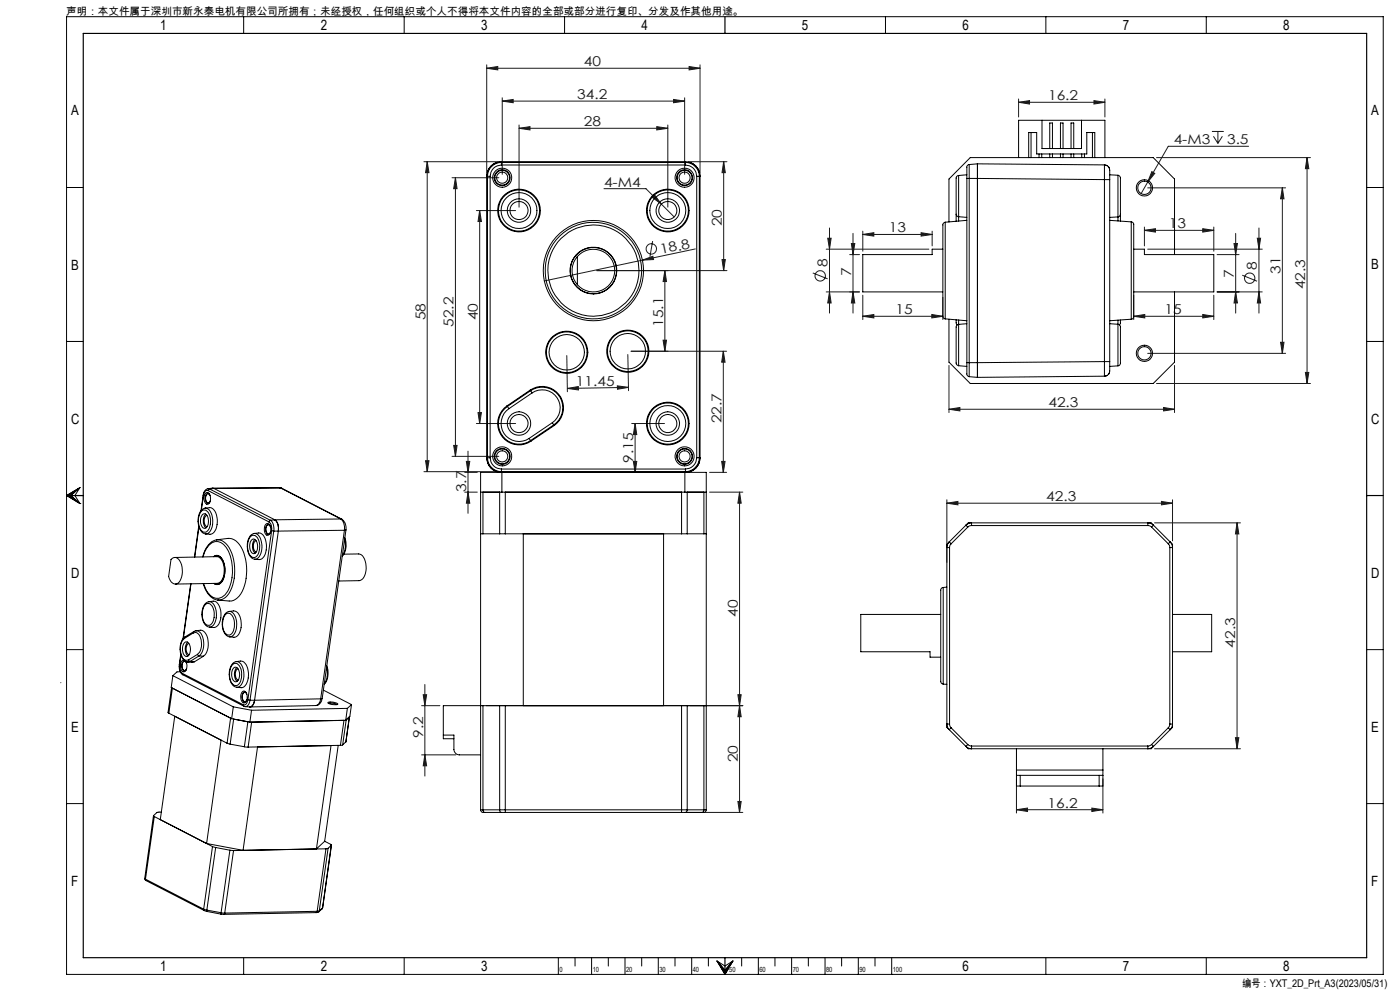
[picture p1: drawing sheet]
<svg xmlns="http://www.w3.org/2000/svg" width="420mm" height="297mm" viewBox="0 0 420 297" stroke-linecap="round" stroke-linejoin="round" font-family="sans-serif">
<g fill="none" stroke="#191924" stroke-width=".3">
<path d="M146 19.4v32.5M206.7 19.9l3.3 .6-3.3 .5zM210 19.4v32.5M146 20.5l3.3-.6v1.1zM146 20.5h64M150.7 30.3l3.3-.5v1zM150.7 29.3v22.9M150.7 30.3h54.7M155.7 38.4l3.3-.4v.9zM155.7 37.5v24.6M155.7 38.4h44.6M197 38l3.3 .4-3.3 .5z"/>
<path d="M200.3 37.5v24.6M202.1 29.8l3.3 .5-3.3 .5zM205.4 29.3v22.9M305.6 30.7l3.3-.5v1zM305.6 29.7v5.4M305.6 30.7h25.9M328.2 30.2l3.3 .5-3.3 .5zM331.5 29.7v5.4M363.6 39.4h3.5M365.4 39.4v3.6M127.2 48.5h22.2M128.2 48.5l.5 3.2h-1z"/>
<path d="M128.2 48.5v92.9M135.6 53.3h14M136.6 53.3l.5 3.2h-1zM136.6 53.3v83.5M181.2 56.5h12.6l8.4 8.5M195.7 59.2l.7-.7 2 2.7zM206.6 48.5h11.5M217.1 48.5l.5 3.2h-1zM217.1 48.5v32.6M344.3 54.6l-2 3.4M344.3 56.3h41.4M345.5 51.4l.9 .6-2.1 2.6z"/>
<path d="M347 47.2h46.1M364 40.8l1.4 2.2M366.7 40.8l-1.3 2.2M374.6 43.8h-24.1l-6.2 10.8M384.7 56.3l.5 3.3h-1zM384.7 56.3v49.6M392.1 47.2l.5 3.3h-1zM392.1 47.2v67.7M142.9 63.1h11.8M143.9 63.1l.5 3.3h-1zM143.9 63.1v63.8M192.7 78l3.2-1.2 .2 1z"/>
<path d="M192.7 78l-29.4 6.2M195.8 72.2l-.8 4.7M208.6 74.6l-15.9 3.4M216.6 77.8h1l-.5 3.3zM247.9 74.7h30.8M248.3 71.4h1l-.5 3.3zM248.8 68.3v25.5M254.9 76.3h2.9M255.4 73h1l-.5 3.3zM255.9 70v23.8M258.8 70.3l3.3-.6v1.1zM258.8 69.3v6"/>
<path d="M258.8 70.3h20.8M276.3 69.7l3.3 .6-3.3 .5zM279.6 69.3v4.4M343.3 69l3.3-.5v1.1zM343.3 68v5.7M343.3 69h20.8M344.3 74.7h34.4M360.8 68.5l3.3 .5-3.3 .6zM364.1 68v7.3M365.1 76.3h6.6M370.2 73h1l-.5 3.3zM370.7 70v23.8"/>
<path d="M377.2 71.4h1l-.5 3.3zM377.7 68.3v25.5M199.5 81.1v24.2M199.5 81.1l.5 3.3h-1.1zM218.1 81.1h-39.1M243.8 81.8l4.5 1.8M247.9 87.5h9.9M248.8 87.5l.5 3.3h-1zM255.9 87.5l.5 3.3h-1zM258.8 94.8l3.3-.5v1zM258.8 94.8h24.1M258.8 88.5v7.3"/>
<path d="M279.5 94.3l3.4 .5-3.4 .5zM282.9 89.1v6.7M340.1 94.8l3.3-.5v1zM340.1 88.5v7.3M340.1 94.8h24M360.8 94.3l3.3 .5-3.3 .5zM364.1 88.5v7.3M365.1 87.5h13.6M370.7 87.5l.5 3.3h-1zM372.7 82.5l4.4 1.8M377.7 87.5l.5 3.3h-1zM170 106.6l.2 10.8"/>
<path d="M170.2 116.4l3.3-.6v1.1zM185.2 115.6l3.3 .5-3.3 .6zM188.3 106.3l.3 10.8M188.5 116.1l-18.3 .3M198.9 101.9h1.1l-.5 3.4zM217 105.3l.5 3.2h-1zM217 105.3v36.3M218 105.3h-28.7M284.7 109.5v14.1M344.3 105.9h41.4M347 114.9h46.1M352.4 109.5v14.1"/>
<path d="M384.2 102.6h1l-.5 3.3zM391.6 111.6h1l-.5 3.3zM127.7 138.1h1l-.5 3.3zM135.6 136.8h14M136.1 133.5h1l-.5 3.3zM139.9 138.3h1l-.5 3.3zM140.4 135.2v18.6M142.9 126.9h11.8M143.4 123.6h1l-.5 3.3zM189.5 126.9h9.9M190 138.3h1l-.5 3.3zM190.5 126.9v14.7"/>
<path d="M190.5 126.9l.5 3.3h-1zM216.5 138.3h1l-.5 3.3zM284.7 122.7l3.3-.6v1.1zM284.7 122.7h67.7M349.1 122.1l3.3 .6-3.3 .5zM127.2 141.4h22.2M139.4 141.6h3.8M139.4 147.5h3.8M140.4 147.5l.5 3.3h-1zM212.9 147.5h9.9M212.9 141.6h5.1M221.9 147.5l.5 3.3h-1z"/>
<path d="M221.9 147.5v96M284.1 150.8l3.3-.5v1zM284.1 149.8v18.7M284.1 150.8h67.7M346.4 156.7h25.7M348.4 150.3l3.4 .5-3.4 .5zM351.8 149.8v12.3M371.1 156.7v67.7M371.1 156.7l.6 3.3h-1.1zM126.5 211.5h5.5M127 208.2h1l-.5 3.3zM127.5 205.1v27.5"/>
<path d="M145.9 211.5h76.9M221.4 208.2h1l-.5 3.3zM221.9 211.5l.5 3.3h-1zM126.5 226.2h10.3M127.5 226.2l.5 3.3h-1zM304.9 233.4v10.3M330.9 233.4v10.3M346.4 224.4h25.7M370.6 221.1h1.1l-.6 3.3zM205.5 243.5h17.3M221.4 240.2h1l-.5 3.3zM304.9 242.7l3.4-.5v1z"/>
<path d="M304.9 242.7h26M327.6 242.2l3.3 .5-3.3 .5z"/>
<circle cx="195.4" cy="74.6" r="1.56"/>
<circle cx="246.1" cy="82.7" r="1.56"/>
<circle cx="374.9" cy="83.4" r="1.56"/>
</g>
<g fill="none" stroke="#000" stroke-width=".3">
<path d="M20 5h395v287h-395zM73.1 5v5M121.2 5v5M169.4 5v5M265.6 5v5M313.8 5v5M361.9 5v5M20 56.2h5M410 56.2h5M20 102.3h5M410 102.3h5M20 148.5h5"/>
<path d="M20 148.5l4 2.4M20.1 148.5l-.1 .1M20.2 148.4l.1 .1M20.5 148.2l.2 .3M20.5 148.5l-.2 .2M20.7 148.1l.5 .4M21 148.5l-.4 .4M21 147.9l.5 .4M21.2 148.5l2.8 2.4M21.3 147.7l.4 .4M21.3 148.6l-.4 .4M21.6 147.6l.3 .3"/>
<path d="M21.6 148.8l-.4 .4M21.8 149l-.4 .4M21.9 147.4l.3 .3M22 149.2l-.3 .4M22.2 147.2l.2 .3M22.3 149.4l-.3 .3M22.4 147l.2 .3M22.5 149.6l-.2 .3M22.7 146.9l.2 .2M22.8 149.9l-.3 .2M23 146.7l.1 .2M23 150.1l-.2 .1"/>
<path d="M23.2 150.3l-.1 .1M23.3 146.5l.1 .1M23.5 150.5l-.1 .1M23.6 146.4h.1M23.7 150.7h.1M23.8 146.2h.1M24 150.9h.1M24 146.1l-1.5 2.4 1.5 2.4M24 146.1l-2.8 2.4M24 146.1l-4 2.4M20 194.7h5M410 194.7h5"/>
<path d="M20 240.8h5M410 240.8h5M73.1 287v5M121.2 287v5M167.5 287v5M172.5 287v2.5M177.5 287v5M182.5 287v2.5M187.5 287v5M192.5 287v2.5M197.5 287v5M202.5 287v2.5"/>
<path d="M207.5 287v5M212.5 287v2.5M215.1 288l2.4 4 2.4-4M215.1 288l2.4 1.5 2.4-1.5M215.1 288l2.4 2.8 2.4-2.8M215.3 288.3h.1M215.5 288.5l-.1 .1M215.7 288.7l-.1 .2M215.9 289l-.1 .1M216.1 289.2l-.2 .2M216.4 289.5l-.3 .2M216.6 289.7l-.3 .3"/>
<path d="M216.8 289.9l-.4 .4M217 290.2l-.4 .3M217.2 290.4l-.4 .4M217.4 290.7l-.4 .4M217.5 291l-.4 .4M217.5 291.4l-.2 .2M217.5 291.9h.1M217.5 291.8l.1 .1M217.5 291.4l.2 .2M217.5 290.9l.4 .4M217.6 290.6l.5 .4M217.8 290.4l.4 .4"/>
<path d="M218.1 290.1l.3 .4M218.3 289.9l.3 .3M218.5 289.7l.1 .1M218.7 289.4l.1 .2M218.9 289.2l.2 .2M219.1 288.9l.2 .2M219.3 288.7l.1 .1M219.5 288.5h.1M219.7 288.2v.1M222.5 287v2.5M227.5 287v5M232.5 287v2.5"/>
<path d="M237.5 287v5M242.5 287v2.5M247.5 287v5M252.5 287v2.5M257.5 287v5M262.5 287v2.5M267.5 287v5M313.8 287v5M361.9 287v5"/>
</g>
<path d="M25 10h385v277h-385zM217.5 5v5M20 148.5h5M410 148.5h5M217.5 287v5" fill="none" stroke="#000" stroke-width=".35"/>
<path d="M18.2 204.6h.1" fill="none" stroke="#00f" stroke-width=".3"/>
<g fill="#191924">
<path d="M192.7 78l3.2-1.2 .2 1z"/>
<path d="M328.2 30.2l3.3 .5-3.3 .5zM305.6 30.7l3.3-.5v1zM349.1 122.1l3.3 .6-3.3 .5zM284.7 122.7l3.3-.6v1.1z"/>
<path d="M360.8 68.5l3.3 .5-3.3 .6zM343.3 69l3.3-.5v1.1zM360.8 94.3l3.3 .5-3.3 .5zM340.1 94.8l3.3-.5v1z"/>
<path d="M206.7 19.9l3.3 .6-3.3 .5zM146 20.5l3.3-.6v1.1z"/>
<path d="M196.4 58.5l-.7 .7 2.7 2zM345.5 51.4l-1.2 3.2 2.1-2.6z"/>
<path d="M304.9 242.7l3.4-.5v1zM327.6 242.2l3.3 .5-3.3 .5z"/>
<path d="M348.4 150.3l3.4 .5-3.4 .5zM284.1 150.8l3.3-.5v1z"/>
<path d="M185.2 115.6l3.3 .5-3.3 .6zM170.2 116.4l3.3-.6v1.1z"/>
<path d="M128.2 48.5l.5 3.2h-1zM127.7 138.1h1l-.5 3.3zM217.1 48.5l.5 3.2h-1zM216.6 77.8h1l-.5 3.3z"/>
<path d="M248.8 87.5l.5 3.3h-1zM248.3 71.4h1l-.5 3.3z"/>
<path d="M255.4 73h1l-.5 3.3zM255.9 87.5l.5 3.3h-1zM392.1 47.2l.5 3.3h-1zM391.6 111.6h1l-.5 3.3zM384.7 56.3l.5 3.3h-1zM384.2 102.6h1l-.5 3.3zM377.2 71.4h1l-.5 3.3zM377.7 87.5l.5 3.3h-1zM370.2 73h1l-.5 3.3zM370.7 87.5l.5 3.3h-1z"/>
<path d="M136.6 53.3l.5 3.2h-1zM136.1 133.5h1l-.5 3.3zM143.9 63.1l.5 3.3h-1zM143.4 123.6h1l-.5 3.3z"/>
<path d="M139.9 138.3h1l-.5 3.3zM140.4 147.5l.5 3.3h-1zM221.9 211.5l.5 3.3h-1zM221.4 240.2h1l-.5 3.3zM190.5 126.9l.5 3.3h-1zM190 138.3h1l-.5 3.3zM221.9 147.5l.5 3.3h-1zM221.4 208.2h1l-.5 3.3z"/>
<path d="M217 105.3l.5 3.2h-1zM216.5 138.3h1l-.5 3.3z"/>
<path d="M199.5 81.1l.5 3.3h-1.1zM198.9 101.9h1.1l-.5 3.4zM127 208.2h1l-.5 3.3zM127.5 226.2l.5 3.3h-1z"/>
<path d="M371.1 156.7l.6 3.3h-1.1zM370.6 221.1h1.1l-.6 3.3z"/>
<path d="M258.8 94.8l3.3-.5v1zM279.5 94.3l3.4 .5-3.4 .5zM258.8 70.3l3.3-.6v1.1zM276.3 69.7l3.3 .6-3.3 .5z"/>
<path d="M150.7 30.3l3.3-.5v1zM202.1 29.8l3.3 .5-3.3 .5zM155.7 38.4l3.3-.4v.9zM197 38l3.3 .4-3.3 .5z"/>
</g>
<g fill="none" stroke="#000" stroke-width=".3">
<path d="M309.3 39.7v7.5M312.6 36.1v8.4h11.8v-8.4M327.7 39.7v7.5M146 52.8h.2M146 52.8v84.4M146.2 52.8h.8M146.2 52.8v84.4M147 52.8v84.4M150.4 49.5a3.4 3.4 0 0 0-3.4 3.3M150.4 48.7v.8M150.4 48.7a4.2 4.2 0 0 0-4.2 4.1M150.4 48.5a4.4 4.4 0 0 0-4.4 4.3"/>
<path d="M150.4 49.5h55.2M150.4 48.7h55.2M150.4 48.5v.2M150.4 48.5h55.2M205.6 49.5a3.4 3.4 0 0 1 3.4 3.3M205.6 48.7v.8M205.6 48.7a4.2 4.2 0 0 1 4.2 4.1M205.6 48.5a4.3 4.3 0 0 1 4.4 4.3M205.6 48.5v.2M206.5 48.6a4.2 4.2 0 0 1 3.5 4.2M209 52.8h.8M209 52.8v84.4"/>
<path d="M209.8 52.8v84.4M209.8 52.8h.2M210 52.8v84.4M287.6 52.6l-.4 .1a1.43 1.43 0 0 0-.4 1.6v9a1.43 1.43 0 0 0 .4 1.5l.4 .1M287.6 52.6v12.3M290.1 53.5h.7M290.1 52.4l-2.5 .2M290.1 53.5v55.2M290.8 49.3v4.2M290.8 49.3h-.2a1.3 1.3 0 0 0-.5 1.8v2.4M290.8 53.5h2.4M290.8 53.5v55.2"/>
<path d="M293.2 49.1v4.4M293.2 49.1l-2.4 .2M293.2 53.5v55.2M293.2 53.5l38.1 .3M293.2 49.1l38.1 .3M305.6 47.2v-11.1h25.9v11.1M308.6 47.2v-7.5h2.4v6.4h15v-6.4h2.4v7.5M311.7 46.1v1.1M312.5 46.1v1.1M314.9 44.5v-7.6h.8v7.6M314.9 46.1v1.1M315.7 46.1v1.1"/>
<path d="M318.1 44.5v-7.6h.8v7.6M318.1 46.1v1.1M318.9 46.1v1.1M321.3 44.5v-7.6h.8v7.6M321.3 46.1v1.1M322.1 46.1v1.1M324.5 46.1v1.1M325.3 46.1v1.1M331.3 49.5a1.45 1.45 0 0 1 1.5 .9M331.3 49.4v4.4M331.3 53.8h1.6M331.3 49.4l.9 .3"/>
<path d="M331.3 53.8v54.6M332.5 50l.4 1v2.8M332.9 52.4l2.5 .1M332.9 53.8v54.6M335.4 52.5l.4 .2a1.43 1.43 0 0 1 .3 1.5v9.1a1.43 1.43 0 0 1-.3 1.5l-.4 .2M335.4 52.5v12.5M173.2 76.9a6.4 6.4 0 0 1 9.3-.4 6.4 6.4 0 0 1 0 9.2 6.4 6.4 0 0 1-9.3-.4M173.2 76.9a6.4 6.4 0 0 0 0 8.4M173.2 76.9v8.4M282.9 74.7h-3.3v1.6h-20.8v11.2h24.1M283.6 66.6l-.7 .7v27.6l.3 .5 .4 .2M283.6 66.6v29"/>
<path d="M284.7 66.5v-12.8l6.4-6.5h54.9l6.4 6.5v22.6M286.8 64.3v2M287.6 64.9v1.3M287.6 64.9l2.5 .3M290.1 66l-6.5 .6M332.9 66l6.5 .5M335.4 65v1.2M335.4 65l-2.5 .2M336.1 64.3v2M339.4 66.5h.1a.82 .82 0 0 1 .6 1v27a.87 .87 0 0 1-.7 1.2M339.4 66.5v29.2M340.1 74.7h3.2v1.6h20.8v11.2h-24"/>
<path d="M283.6 95.6l6.5 .5M286.8 95.8v1.1l.4 .5M287.6 97.2l-.5 .3-.3 .4v11l.4 .5 .4 .2M287.6 97.2v12.4M287.6 95.9v1.3M290.1 97l-2.5 .2M332.9 97l2.5 .2M335.4 97.2l.4 .1 .3 .5v10.1a1.34 1.34 0 0 1-.4 1.7h-.3M335.4 97.2v12.4M335.4 96v1.2M336.1 95.9v1l-.3 .5M339.4 95.7l-6.5 .4"/>
<path d="M352.4 87.5v21l-6.4 6.4h-54.9l-6.4-6.4v-12.8M159.1 116.9a6.4 6.4 0 0 1 8.9 1.7 6.4 6.4 0 0 1-1.7 8.9M159.1 116.9l.1 .2M159.1 116.9l-7 4.7M159.2 117.1l.4 .7M159.2 117.1a6.2 6.2 0 0 1 8.6 1.6 6.2 6.2 0 0 1-1.7 8.6M159.2 117.1l-7 4.7M159.6 117.8a5.4 5.4 0 0 1 7.5 1.4 5.4 5.4 0 0 1-1.4 7.5M159.6 117.8l-6.9 4.7M287.6 109.6l2.5 .2M290.1 108.7v2.4a1.26 1.26 0 0 0 .7 1.8M290.1 108.7h.7"/>
<path d="M290.8 108.7v4.2M290.8 108.7h2.4M290.8 112.9l2.4 .2M293.2 108.7v4.4M331.3 108.4h1.6M331.3 108.4v4.3M331.3 108.4l-38.1 .3M331.3 112.7h.1M331.3 112.7l-38.1 .4M332.2 112.5l-.9 .2M332.8 111.7a1.45 1.45 0 0 1-1.5 1M332.9 108.4v2.8l-.4 1"/>
<path d="M335.4 109.6l-2.5 .2M146 137.2a4.4 4.4 0 0 0 4.4 4.4v-.2M146 137.2a4.3 4.3 0 0 0 2.9 4.1M146 137.2h.2M146.2 137.2h.8M146.2 137.2a4.2 4.2 0 0 0 4.2 4.2M147 137.2a3.4 3.4 0 0 0 3.4 3.4M152.1 121.6a6.4 6.4 0 0 0-1.7 8.9 6.4 6.4 0 0 0 8.9 1.7M152.1 121.6l.1 .2M152.2 121.8l.5 .7M152.2 121.8a6.2 6.2 0 0 0-1.6 8.6 6.2 6.2 0 0 0 8.6 1.6M152.7 122.5a5.4 5.4 0 0 0-1.5 7.5 5.4 5.4 0 0 0 7.5 1.4"/>
<path d="M158.7 131.4l.5 .6M159.2 132l.1 .2M165.7 126.7l.4 .6M165.7 126.7l-7 4.7M166.1 127.3l-6.9 4.7M166.1 127.3l.2 .2M166.3 127.5l-7 4.7M209 137.2a3.4 3.4 0 0 1-3.4 3.4M209 137.2h.8M209.8 137.2a4.2 4.2 0 0 1-4.2 4.2M209.8 137.2h.2M210 137.2a4.3 4.3 0 0 1-4.4 4.4v-.2"/>
<path d="M210 137.2a4.2 4.2 0 0 1-2.9 4.1M59.6 157.7l-1.3 9.2M59.7 157.9l-1.3 9M60.4 153a1.65 1.65 0 0 1 1.7-.7 1.65 1.65 0 0 1 1.2 1.4 5.5 5.5 0 0 1-.8 6.1 2.05 2.05 0 0 1-2.8-1.8 5.8 5.8 0 0 1 .7-5zM60.4 153.2l.7-.4a2.34 2.34 0 0 1 2 2.3 3.6 3.6 0 0 1-1.5 4.4 2.27 2.27 0 0 1-2-2.3 4.8 4.8 0 0 1 .8-4zM60.7 154.2a1.03 1.03 0 0 1 1.7 .8 2.65 2.65 0 0 1-.9 3.4 2.4 2.4 0 0 1-1.2-3.5zM61 148.4v.1M61 148.4l-.7 4.7M61 148.5l-.6 4.5M61.6 152.3h-.1a2.28 2.28 0 0 1 2.6 .4 5.8 5.8 0 0 1-.2 7.1 2.67 2.67 0 0 1-2.2 .2M61.7 154.1a3.1 3.1 0 0 0 .1 4.1M61.8 147.7a.97 .97 0 0 1 1.3 1.1v1.4a.89 .89 0 0 1-.9 1 .89 .89 0 0 1-.9-1l-.1-1.4z"/>
<path d="M62.1 154.4a2.08 2.08 0 0 0 0 3.4M62.4 146.5l-.9 .6-.5 1.3M62.4 146.5h.5M62.4 147h-.4l-.4 .2-.6 1.3M62.4 147l18.3 9.4M62.9 146.5l-.5 .5M62.9 148.1a.78 .78 0 0 0-1-.1 .78 .78 0 0 0-.3 .9l.1 1a.83 .83 0 0 0 1 .8l.2-.1M62.9 146.5l18.2 9.4M63 148.6v-.1a.58 .58 0 0 0-.8-.4 1.73 1.73 0 0 0 .3 2.6l.6-.6M64.2 146.4l-1.8 .1M64.2 146.4l-1.3 .1M64.2 146.4l18.2 9.4"/>
<path d="M76.3 159.9a4 4 0 0 0-2 4.8 3 3 0 0 0 2.1 2.9M76.3 159.9a2.54 2.54 0 0 1 2.6 .4 5.9 5.9 0 0 1-.3 7.2l-.8 .2-1.4-.1M76.3 159.9a2.83 2.83 0 0 1 2.2 3.1 4.6 4.6 0 0 1-1.5 4.5l-.6 .1M79.9 157a.94 .94 0 0 1 .9 .1 .94 .94 0 0 1 .4 1l-.1 1.4a.87 .87 0 0 1-.8 .9 .87 .87 0 0 1-.9-.9l-.1-1.5zM80.7 156.4l.7 1 .1 1.6M81 157.4a.78 .78 0 0 0-1 0 .78 .78 0 0 0-.3 .9l.2 1.3a.63 .63 0 0 0 .9 .5l.2-.2M81.1 155.9a3.3 3.3 0 0 1 1 3.3M81.1 155.9l-.4 .5M81.1 157.9l-.2-.4a.52 .52 0 0 0-.9 0 1.69 1.69 0 0 0 .6 2.6l.5-.7M81.5 159l.6 .2M81.5 159l-7.1 50.7M82.1 159.2h1.4"/>
<path d="M82.1 159.2l-7.1 50.7M82.4 155.8a3.4 3.4 0 0 1 1.1 3.4M82.4 155.8l1 1.3 .1 2.1M82.4 155.8l-1.3 .1M83.5 159.2l-7.1 50.7M83.7 146.2l.8 .1M83.8 146.2l-20 .1M83.8 146.2l.4 .1M84.2 146.3h.3M84.2 146.3l-20 .1M84.2 146.3l18 9.2M84.5 146.3l18.1 9.3"/>
<path d="M102.2 155.5a3.5 3.5 0 0 1 1.1 3.4M102.2 155.5l.4 .1M102.2 155.5l-19.8 .3M102.6 155.6a3.1 3.1 0 0 1 1.2 3.2M103.3 158.9l-19.8 .3M103.3 158.9l-7.1 50.5M103.8 158.8l-.5 .1M103.8 158.8l-7.1 50.5M144.2 160h.7M144.2 147.5h67.7M144.9 147.5v12.5M144.9 160h5"/>
<path d="M149.9 160h1.7M149.9 147.5v12.5M150.4 140.6v.8M150.4 140.6h55.2M150.4 141.4h55.2M150.6 141.6v5.9M151.6 147.5v12.5M151.6 160h52.9M157 160v51.5M199.1 160v51.5M204.5 160h1.7M204.5 147.5v12.5"/>
<path d="M205.5 141.6v5.9M205.6 140.6v.8M206.2 147.5v12.5M206.2 160h5M211.2 160h.7M211.2 147.5v12.5M290.3 158l-5 5M290.5 156.7h54.8l6.5 6.4v54.9l-6.5 6.4h-54.8l-6.4-6.4v-54.9zM291.5 157.5l-1.2 .5M291.5 157.5v-.7a1.35 1.35 0 0 0-1.7 .7l.5 .5M291.5 157.5h52.8M344.3 157.5l1.2 .5"/>
<path d="M344.3 157.5v-.7a1.3 1.3 0 0 1 1.6 .7l-.4 .5M345.5 158l5 5M51.3 167.7a1.64 1.64 0 0 1 1.8-.5 1.64 1.64 0 0 1 1.1 1.4 5.8 5.8 0 0 1-.8 6.2 1.74 1.74 0 0 1-2.6-1.4l-.2-.6zM52.5 167.1l12.5-.3a3.1 3.1 0 0 1 2.2 3.3 4.3 4.3 0 0 1-1.8 4.7l-12.8 .2M57.2 175l-2.3 16.5M57.3 175l-2.3 16.3M60.9 166.9a5.9 5.9 0 0 1 3.6-4.6 4.2 4.2 0 0 1 4 2.9 13.2 13.2 0 0 1-1 13.1 3.3 3.3 0 0 1-5.5-1.2l-.9-2.2M61 174.9a6.1 6.1 0 0 0 4.4 4.9M64.1 166.8a1.93 1.93 0 0 1 2.9 1.5 6.1 6.1 0 0 1-1.2 6.8 1.42 1.42 0 0 1-1.6-.3M64.1 166.8a1.85 1.85 0 0 1 2.8 1.3 6.4 6.4 0 0 1-.8 6.6 1.33 1.33 0 0 1-1.8 .1M64.9 161.8a5.9 5.9 0 0 0-4.1 5.1M64.9 161.8h.1"/>
<path d="M65 161.8l3.4-.4a4.7 4.7 0 0 1 4.3 3.3 14.9 14.9 0 0 1-.9 13.9 3.4 3.4 0 0 1-3 1.5l-3.4-.3M65 161.8a4.4 4.4 0 0 1 4.1 3.1 14.2 14.2 0 0 1-.9 13.6 3.5 3.5 0 0 1-2.8 1.3M65 166.5h.4M65.2 175.2h.3M65.4 179.8h.1M75.1 160.8l.7-.4a2.26 2.26 0 0 1 2 2.3 3.6 3.6 0 0 1-1.5 4.4 2.27 2.27 0 0 1-1.9-2.3 4.8 4.8 0 0 1 .7-4zM75.5 161.8a1.01 1.01 0 0 1 1.6 .8 2.65 2.65 0 0 1-.9 3.3 2.24 2.24 0 0 1-1.2-2.9zM76.5 161.7a3.1 3.1 0 0 0 .1 4.1M76.8 162a2.11 2.11 0 0 0 .1 3.4M103.2 166.1l4.4-.1a3.3 3.3 0 0 1 2.2 3.6 4.2 4.2 0 0 1-1.7 4.4l-6.5 .1M103.4 161.5a6 6 0 0 1-.7 5.1M103.4 161.2a5.4 5.4 0 0 1-.7 5.5"/>
<path d="M283 176.1l-.5 .1-.3 .5v27.3a.84 .84 0 0 0 .8 1M283 176.1v28.9M284.1 176l-1.1 .1M284.9 164.1v52.9M285.3 163l-.4-.4a.71 .71 0 0 0-.7 .8l-.1 .7h.8M285.3 163l-.4 1.1M350.5 163l.4 1.1M350.5 163l.5-.6 .6 1 .2 .7h-.9M350.9 164.1v52.9M53.8 199.1a3.1 3.1 0 0 0 1.1 3.1M53.8 199.1l.1 .1M53.9 199.2l.1 1.6 .7 1"/>
<path d="M54.2 196.1l-.4 3M54.3 196.3l-.4 2.9M55.1 197.8a2.13 2.13 0 0 0-.2 3.5 1.07 1.07 0 0 0 1.2-1.3l-.1-1-.3-.8M55.3 191.3a4.7 4.7 0 0 0 .2 6.5h1.1M55.4 192.6a.98 .98 0 0 1 1-.1 .98 .98 0 0 1 .5 .9 2.7 2.7 0 0 1-.8 3.3 2.17 2.17 0 0 1-1.3-2.9zM55.5 190.9a5.1 5.1 0 0 0 0 7.2l.8 .3M55.6 198.2l-.3-.1a1.77 1.77 0 0 0 .1 3l.4-.3M56 198.8v-.1a.6 .6 0 0 0-.9-.4 1.8 1.8 0 0 0 .3 2.7l.6-.7M56.3 192.5a3.1 3.1 0 0 0 .1 4.1M56.6 197.8l.4 .4M56.7 192.9a2.1 2.1 0 0 0 0 3.3M57 198.2l-.7 .2"/>
<path d="M57 198.2l1.3 .1M58 189.7a1.47 1.47 0 0 1 2 1 4.8 4.8 0 0 1-.7 5.4M58 189.7l-2.7 1.6M58.2 189.3l-.2 .4M58.2 189.3l-2.7 1.6-.2 .4M58.3 198.3l-2 .1M58.7 189.1l-.5 .2M58.8 189.1h.1M58.8 189.1a2.27 2.27 0 0 1 2.3 .1 5.7 5.7 0 0 1-.1 7.5M58.8 189.1a2.44 2.44 0 0 1 2.2 2.6 5 5 0 0 1-1.3 4.9M59.3 196.1l.4 .5M59.3 196.1l-2.7 1.7"/>
<path d="M59.7 196.6l1.3 .1M59.7 196.6l-2.7 1.6M61 196.7l-2.7 1.6M61.6 181.3l.7-.5a2.35 2.35 0 0 1 1.9 2.4 3.5 3.5 0 0 1-1.5 4.2 2.27 2.27 0 0 1-2-2.3 4.8 4.8 0 0 1 .9-3.8zM62.6 180.3a3.8 3.8 0 0 0-2 4.6 3.2 3.2 0 0 0 2.2 3.1M62.6 180.3h.1M62.7 180.3a2.28 2.28 0 0 1 2.5 .5 5.8 5.8 0 0 1-.2 7 2.62 2.62 0 0 1-2.2 .2M62.7 180.3a2.98 2.98 0 0 1 2.2 3.4 4 4 0 0 1-1.7 4.2l-.4 .1M67.6 183.9a1.58 1.58 0 0 1 1.5-.6 1.58 1.58 0 0 1 1.3 1.1 5.8 5.8 0 0 1-.5 6.1 1.75 1.75 0 0 1-2.8-1.2 5.6 5.6 0 0 1 .5-5.4zM67.6 184.2l.7-.4a2.35 2.35 0 0 1 2 2.3 3.6 3.6 0 0 1-1.5 4.3 2.77 2.77 0 0 1-2.1-3 4.4 4.4 0 0 1 .9-3.2zM68.8 183.3a2.39 2.39 0 0 1 2.5 .4 5.8 5.8 0 0 1-.3 7 2.47 2.47 0 0 1-2.1 .1M69.7 199.2l.7-.4a2.34 2.34 0 0 1 2 2.3 3.6 3.6 0 0 1-1.5 4.4 2.78 2.78 0 0 1-2-3 4.4 4.4 0 0 1 .8-3.3z"/>
<path d="M70.9 198.3a3.9 3.9 0 0 0-2 4.8 3 3 0 0 0 2.1 2.9M70.9 198.3a2.31 2.31 0 0 1 2.5 .4 5.8 5.8 0 0 1-.2 7.1 2.53 2.53 0 0 1-2.2 .2M70.9 198.3a2.75 2.75 0 0 1 2.2 3.1 4.6 4.6 0 0 1-1.5 4.5l-.6 .1M98 199.9a5.9 5.9 0 0 1-.7 5.1M98 199.6a5.7 5.7 0 0 1-.7 5.5M282.2 184.1h-24v11.2h20.8v1.7h3.2M351.8 184.1h11.7v11.2h-11.7M50.7 213.7l17.4 9M51.5 206.1l-1.1 7.4 .3 .2M51.7 206.2l-1 7.5M51.9 202.5l-.5 3.6 18.1 9.3M51.9 202.5l18.1 9.3"/>
<path d="M52.4 214.7l-4.3 30.9M54.1 201.3l-1 .1-1.2 1.1M54.7 201.8l.2 .4M54.7 201.8l18.3 9.4M54.9 202.2l18.2 9.4M69.2 215.2l-1.1 7.5M69.5 215.4l5.5 1M70 211.8l-.5 3.6M70 211.8l5.5 1.1M70.1 200.2a.98 .98 0 0 1 1.1-.1 .98 .98 0 0 1 .5 .9 2.7 2.7 0 0 1-.9 3.3 2.17 2.17 0 0 1-1.3-2.9zM71 200.1a3.1 3.1 0 0 0 .2 4.1M71.4 200.4a2.1 2.1 0 0 0 .1 3.4"/>
<path d="M72.8 207.3a.96 .96 0 0 1 1.3 1v1.4a.89 .89 0 0 1-.9 1 .89 .89 0 0 1-.9-1l-.1-1.4zM73 211.2l.1 .4M73.1 211.6l.5 .2M73.9 207.6l-.2-.2a1.1 1.1 0 0 0-1.1 1.5l.2 .9a.63 .63 0 0 0 .9 .5l.2-.2M74 208.1l-.2-.4a.52 .52 0 0 0-.8 .1 1.71 1.71 0 0 0 .5 2.5l.6-.6M74.4 209.7l-.4 1a.82 .82 0 0 1-1 .5M74.4 209.7l.6 .2M75 211.9h.1M75 209.9l-.4 1.2-1 .7M75 209.9h1.4M75.5 212.9l-.5 3.5M76.4 209.9l-.3 1-.7 .8-1.8 .1"/>
<path d="M76.4 209.9a1.84 1.84 0 0 1-1.4 1.9M94.9 211.4l-19.9 .5M96.2 209.4a2 2 0 0 1-1.3 2M96.2 209.4l-19.8 .5M96.7 209.3a2.24 2.24 0 0 1-1.8 2.2M96.7 209.3l-.5 .1M97 206.8l8.4 4.4M98.5 210.5a3.2 3.2 0 0 1 2.8 .6l-.2 .1a3.5 3.5 0 0 1-2.7-.6zM98.6 210.9v-.1a3.4 3.4 0 0 1 2.4 .4M103.7 215.9l-28.7 .5M104.2 212.3l-28.7 .6M104.2 212.3l-.5 3.6"/>
<path d="M104.8 214.8l-.9 1-1.1 7.4M104.8 214.8l-1 7.6M105.4 211.2l-1.2 1.1M105.4 211.2l-.4 3.5-1.3 1.2M144.9 211.5h-11.9v8.8M144.9 211.5h5M144.9 211.5v31.2M149.9 211.5h1.7M149.9 211.5v31.2M151.6 211.5v31.2M151.6 211.5h52.9M204.5 211.5h1.7"/>
<path d="M204.5 211.5v31.2M206.2 211.5v31.2M206.2 211.5h5M211.2 211.5h.7M211.2 211.5v31.2M283 205l1.1 .1M284.9 217h-.7a1.3 1.3 0 0 0 .7 1.6l.4-.5M284.9 217l.4 1.1M285.3 218.1l5 5M350.5 218.1l-5 5M350.9 217l-.4 1.1M350.9 217h.9l-.2 .7-.6 1-.5-.6"/>
<path d="M66.3 221.8l-4.3 31 10.9 2 4.4-30.9M68.1 222.7l.9 .3M69 223l1.1-7.5 4.3 .8-1.1 7.5M69 223l4.3 .8M73.3 223.8l1.1 .1M99.3 223.4l-4.4 31 2.5-2.3M101.5 223.4l-4.1 28.7M102.1 223.4l1.1-7.5-27.7 .5-1.1 7.5M102.1 223.4l-27.7 .5M102.8 223.2l-.7 .2M103.8 222.4l-1 .8M103.8 222.3v.1"/>
<path d="M133 220.3h3.2v4.3a1.69 1.69 0 0 0 1.6 1.6h6.4M133 220.3v1.1h3.2M290.3 223.1l1.2 .5M290.3 223.1l-.5 .6 1 .6 .7 .1v-.8M291.5 223.6h52.8M304.9 230.8v1.6M304.9 232.4v3.2h1.2M304.9 230.8h26M304.9 224.4v6.4M304.9 232.4h26M306.1 232.4v3.2M306.1 235.6h23.6"/>
<path d="M329.7 232.4v3.2M330.9 230.8v1.6M330.9 232.4v3.2h-1.2M330.9 224.4v6.4M345.5 223.1l-1.2 .5M345.5 223.1l.4 .5a1.39 1.39 0 0 1-1.6 .8v-.8M46 244.5l-2.6 18.7M46.3 244.7l17.4 9M46.3 244.7l-2.7 18.8M48.4 243.4l-1.3 .1-1 .9 .2 .3M63.7 253.7l1 .3M63.7 253.7l-2.6 18.8"/>
<path d="M64.7 254l4.3 .8M64.7 254l-2.6 18.8M69 254.8l1.1 .1M69 254.8l-2.7 18.7M70.1 254.9l-2.7 18.7M97.4 252.1l1.9 1 .1 .2M97.8 254.4l-27.7 .5M97.8 254.4l-2.7 18.7M98.4 254.2l-.6 .2M98.4 254.2l-2.6 18.8M99.4 253.3l-1 .9M99.4 253.3l-2.6 18.8"/>
<path d="M144.2 242.7h.7M144.2 242.7a.96 .96 0 0 0 1.3 .8M144.2 242.7v-101.1h67.7v101.1M144.9 242.7l.2 .7 .4 .1M144.9 242.7h5M145.5 243.5h5M149.9 242.7h1.7M149.9 242.7l.1 .6 .5 .2M150.5 243.5h1.1M151.6 242.7v.8M151.6 242.7h52.9M151.6 243.5h52.9"/>
<path d="M204.5 242.7h1.7M204.5 243.5h1.1M204.5 242.7v.8M205.6 243.5h5M206.2 242.7l-.3 .7-.3 .1M206.2 242.7h5M211.2 242.7l-.2 .6-.4 .2M211.2 242.7h.7M211.9 242.7a.98 .98 0 0 1-1.3 .8M43.4 263.2l.4 .7M43.4 263.2l.2 .3M43.6 263.5l.2 .4"/>
<path d="M43.6 263.5l17.5 9M43.8 263.9l17.5 9M61.1 272.5l1 .3M61.1 272.5l.2 .4M61.3 272.9l.8 .3M62.1 272.8v.4M62.1 273.2l4.2 .8M62.1 272.8l4.2 .7M66.3 274h.9M66.3 273.5l1.1 .1M66.3 273.5v.5M67.4 273.6l-.2 .4"/>
<path d="M94.9 273.5l-27.7 .5M95.1 273.1l-.2 .4M95.1 273.1l-27.7 .5M95.6 273.3l-.7 .2M95.8 273l-.7 .1M95.8 273l-.2 .3M96.6 272.4l-1 .9M96.8 272l-.2 .4M96.8 272.1l-.2 .3M96.8 272.1l-1 .9"/>
<circle cx="150.7" cy="53.3" r="1.68"/>
<circle cx="150.7" cy="53.3" r="2.39"/>
<circle cx="150.7" cy="53.3" r="2.22"/>
<circle cx="150.7" cy="53.3" r="2.86"/>
<circle cx="205.4" cy="53.3" r="2.39"/>
<circle cx="205.4" cy="53.3" r="2.22"/>
<circle cx="205.4" cy="53.3" r="2.86"/>
<circle cx="205.4" cy="53.2" r="1.67"/>
<circle cx="343.3" cy="56.3" r="2.01"/>
<circle cx="343.3" cy="56.3" r="2.43"/>
<circle cx="155.7" cy="63.1" r="2.71"/>
<circle cx="155.7" cy="63.1" r="5.4"/>
<circle cx="155.7" cy="63.1" r="3.5"/>
<circle cx="155.7" cy="63.1" r="6.4"/>
<circle cx="155.7" cy="63.1" r="6.2"/>
<circle cx="200.3" cy="63.1" r="6.4"/>
<circle cx="200.3" cy="63.1" r="5.4"/>
<circle cx="200.3" cy="63.1" r="2.71"/>
<circle cx="200.3" cy="63.1" r="3.5"/>
<circle cx="200.3" cy="63.1" r="6.2"/>
<circle cx="178" cy="81.1" r="6.9"/>
<circle cx="178" cy="81.1" r="13.7"/>
<circle cx="178" cy="81.1" r="7"/>
<circle cx="178" cy="81.1" r="14.5"/>
<circle cx="178" cy="81.1" r="15"/>
<circle cx="170" cy="105.6" r="5.3"/>
<circle cx="170" cy="105.6" r="6.3"/>
<circle cx="170" cy="105.6" r="6.1"/>
<circle cx="188.3" cy="105.3" r="5.3"/>
<circle cx="188.3" cy="105.3" r="6.3"/>
<circle cx="188.3" cy="105.3" r="6.1"/>
<circle cx="343.3" cy="105.9" r="2.01"/>
<circle cx="343.3" cy="105.9" r="2.43"/>
<circle cx="150.6" cy="136.8" r="2.23"/>
<circle cx="150.7" cy="136.8" r="2.38"/>
<circle cx="150.7" cy="136.8" r="1.68"/>
<circle cx="150.7" cy="136.8" r="2.86"/>
<circle cx="155.7" cy="126.9" r="2.72"/>
<circle cx="155.7" cy="126.9" r="3.5"/>
<circle cx="200.3" cy="126.9" r="2.72"/>
<circle cx="200.3" cy="126.9" r="6.4"/>
<circle cx="200.3" cy="126.9" r="5.4"/>
<circle cx="200.3" cy="126.9" r="3.5"/>
<circle cx="200.3" cy="126.9" r="6.2"/>
<circle cx="205.4" cy="136.8" r="2.23"/>
<circle cx="205.4" cy="136.8" r="2.38"/>
<circle cx="205.4" cy="136.8" r="1.67"/>
<circle cx="205.4" cy="136.8" r="2.86"/>
</g>
<g font-size="4.2">
<text x="48.1" y="9.1">1</text>
<text x="96.2" y="9.1">2</text>
<text x="144.3" y="9.1">3</text>
<text x="192.5" y="9.1">4</text>
<text x="240.6" y="9.1">5</text>
<text x="288.7" y="9.1">6</text>
<text x="336.8" y="9.1">7</text>
<text x="385" y="9.1">8</text>
<text x="21.3" y="34.6">A</text>
<text x="411.3" y="34.6">A</text>
<text x="21.3" y="80.8">B</text>
<text x="411.3" y="80.8">B</text>
<text x="21.3" y="126.9">C</text>
<text x="411.3" y="126.9">C</text>
<text x="21.3" y="173.1">D</text>
<text x="411.3" y="173.1">D</text>
<text x="21.3" y="219.3">E</text>
<text x="411.3" y="219.3">E</text>
<text x="21.3" y="265.4">F</text>
<text x="411.3" y="265.4">F</text>
<text x="48.1" y="291">1</text>
<text x="96.2" y="291">2</text>
<text x="144.3" y="291">3</text>
<text x="288.7" y="291">6</text>
<text x="336.9" y="291">7</text>
<text x="385" y="291">8</text>
</g>
<g font-size="4.1" fill="#191924">
<text x="175.1" y="19.9">40</text>
<text x="173.2" y="29.7">34.2</text>
<text x="314.4" y="30.1">16.2</text>
<text x="175.1" y="37.9">28</text>
<text x="352.1" y="43.2">4-M3</text>
<text x="368.1" y="43.2">3.5</text>
<text x="181.2" y="56">4-M4</text>
<text x="216.5" y="67.9" transform="rotate(-90 216.5 67.9)">20</text>
<text x="266.7" y="69.7">13</text>
<text x="350.6" y="68.5">13</text>
<text x="198.4" y="76.1" transform="rotate(-12 198.4 76.1)">18.8</text>
<text x="248.2" y="80.1" transform="rotate(-90 248.2 80.1)">8</text>
<text x="255.4" y="82.7" transform="rotate(-90 255.4 82.7)">7</text>
<text x="370.2" y="83.4" transform="rotate(-90 370.2 83.4)">7</text>
<text x="377.1" y="80.8" transform="rotate(-90 377.1 80.8)">8</text>
<text x="384.1" y="82" transform="rotate(-90 384.1 82)">31</text>
<text x="391.6" y="86.7" transform="rotate(-90 391.6 86.7)">42.3</text>
<text x="268.6" y="94.2">15</text>
<text x="349.3" y="94.2">15</text>
<text x="127.6" y="96" transform="rotate(-90 127.6 96)">58</text>
<text x="136.1" y="98" transform="rotate(-90 136.1 98)">52.2</text>
<text x="143.4" y="96" transform="rotate(-90 143.4 96)">40</text>
<text x="198.9" y="98" transform="rotate(-90 198.9 98)">15.1</text>
<text x="172.8" y="115.8" transform="rotate(-1 172.8 115.8)">11.45</text>
<text x="314.5" y="122.1">42.3</text>
<text x="216.4" y="126.9" transform="rotate(-90 216.4 126.9)">22.7</text>
<text x="190" y="138.8" transform="rotate(-90 190 138.8)">9.15</text>
<text x="139.9" y="147.5" transform="rotate(-90 139.9 147.5)">3.7</text>
<text x="313.9" y="150.2">42.3</text>
<text x="221.3" y="184.8" transform="rotate(-90 221.3 184.8)">40</text>
<text x="370.6" y="194.1" transform="rotate(-90 370.6 194.1)">42.3</text>
<text x="126.9" y="221.1" transform="rotate(-90 126.9 221.1)">9.2</text>
<text x="221.3" y="228.5" transform="rotate(-90 221.3 228.5)">20</text>
<text x="314.3" y="242.1">16.2</text>
</g>
<g font-size="3.2">
<text x="19.9" y="4.6">声明：本文件属于深圳市新永泰电机有限公司所拥有；未经授权，任何组织或个人不得将本文件内容的全部或部分进行复印、分发及作其他用途。</text>
<text x="372.7" y="295.7">编号：YXT_2D_Prt_A3(2023/05/31)</text>
</g>
<g font-size="2.1">
<text x="167.8" y="291.4">0</text>
<text x="177.8" y="291.4">10</text>
<text x="187.8" y="291.4">20</text>
<text x="197.8" y="291.4">30</text>
<text x="207.8" y="291.4">40</text>
<text x="218.8" y="291.4">50</text>
<text x="227.8" y="291.4">60</text>
<text x="237.8" y="291.4">70</text>
<text x="247.8" y="291.4">80</text>
<text x="257.8" y="291.4">90</text>
<text x="267.8" y="291.4">100</text>
</g>
</svg>
